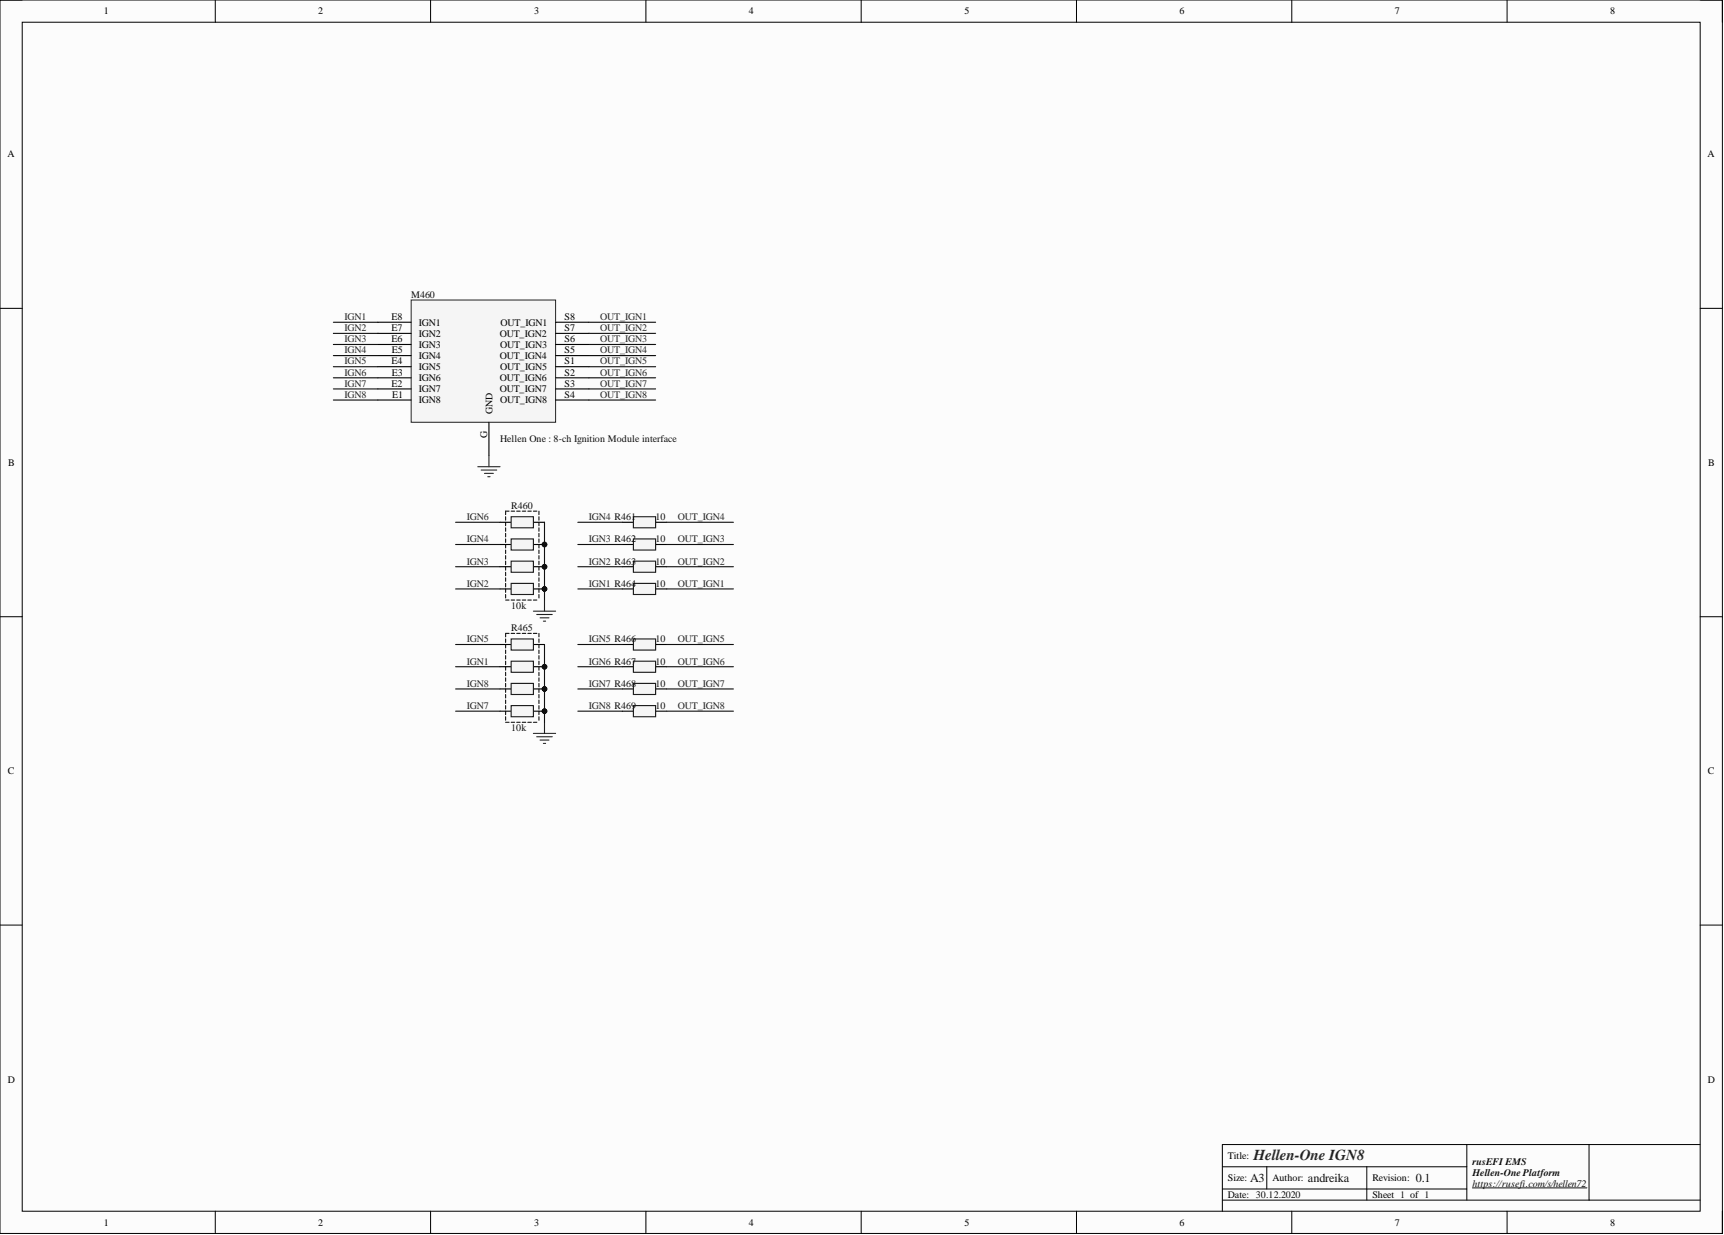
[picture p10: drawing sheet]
<svg xmlns="http://www.w3.org/2000/svg" width="393mm" height="282mm" viewBox="0 0 393 282" stroke-linecap="round" stroke-linejoin="round" font-family="sans-serif">
<path d="M0 0h393v281.5h-393z" fill-rule="evenodd" fill="#fcfcfc"/>
<path d="M0 0h393v281.5h-393z" fill="none" stroke="#000" stroke-width=".23"/>
<path d="M5.1 5.1h382.8v271.3h-382.8z" fill-rule="evenodd" fill="#fcfcfc"/>
<g fill="none" stroke="#000" stroke-width=".23">
<path d="M0 0h5.1M5.1 5.1h382.8v271.3h-382.8zM49.1 0v5.1M98.2 0v5.1M147.4 0v5.1M196.5 0v5.1M245.6 0v5.1M294.7 0v5.1M343.9 0v5.1M387.9 0h5.1v5.1M0 70.4h5.1M387.9 70.4h5.1"/>
<path d="M0 140.8h5.1M387.9 140.8h5.1M0 211.1h5.1M387.9 211.1h5.1M49.1 276.4v5.1M98.2 276.4v5.1M147.4 276.4v5.1M196.5 276.4v5.1M245.6 276.4v5.1M278.9 266.3h55.8M278.9 273.9h109M278.9 271.4h55.8"/>
<path d="M289 266.3v5.1M294.7 276.4v5.1M311.8 266.3v7.6M334.7 261.2v12.7M343.9 276.4v5.1M362.6 261.2v12.7M387.9 261.2h-109v15.2M393 276.4v5.1"/>
</g>
<path d="M335.9 271.1h26.2" fill="none" stroke="#0e0e0e" stroke-width=".23"/>
<circle cx="124.2" cy="124.3" r=".51" fill="#0e0e0e"/>
<circle cx="124.2" cy="124.3" r=".51" fill="none" stroke="#0e0e0e" stroke-width=".23"/>
<circle cx="124.2" cy="129.3" r=".51" fill="#0e0e0e"/>
<circle cx="124.2" cy="129.3" r=".51" fill="none" stroke="#0e0e0e" stroke-width=".23"/>
<circle cx="124.2" cy="134.4" r=".51" fill="#0e0e0e"/>
<circle cx="124.2" cy="134.4" r=".51" fill="none" stroke="#0e0e0e" stroke-width=".23"/>
<g fill="none" stroke="#151515" stroke-width=".25">
<path d="M115.4 116.7v.8M115.4 117.9v.8M115.4 119.2v.8M123 116.7v.8M123 117.9v.8M123 119.2v.8M115.4 120.5v.8M115.4 121.7v.8M115.4 123v.8M115.4 124.3v.8M115.4 125.5v.8M115.4 126.8v.8"/>
<path d="M115.4 128.1v.8M115.4 129.3v.8M115.4 130.6v.8M115.4 131.9v.8M115.4 133.2v.7M115.4 134.4v.8M115.4 135.7v.8M123 120.5v.8M123 121.7v.8M123 123v.8M123 124.3v.8M123 125.5v.8"/>
<path d="M123 126.8v.8M123 128.1v.8M123 129.3v.8M123 130.6v.8M123 131.9v.8M123 133.2v.7M123 134.4v.8M123 135.7v.8"/>
</g>
<path d="M114.1 119.2h2.5M121.7 119.2h2.5" fill="none" stroke="#000" stroke-width=".25"/>
<path d="M116.6 117.9h5.1v2.6h-5.1z" fill-rule="evenodd" fill="#f5f5f5"/>
<path d="M116.6 117.9h5.1v2.6h-5.1z" fill="none" stroke="#1c1c1c" stroke-width=".25"/>
<path d="M114.1 124.3h2.5M121.7 124.3h2.5" fill="none" stroke="#000" stroke-width=".25"/>
<circle cx="124.2" cy="124.3" r=".51" fill="#0e0e0e"/>
<circle cx="124.2" cy="124.3" r=".51" fill="none" stroke="#0e0e0e" stroke-width=".23"/>
<path d="M116.6 123h5.1v2.5h-5.1z" fill-rule="evenodd" fill="#f5f5f5"/>
<path d="M116.6 123h5.1v2.5h-5.1z" fill="none" stroke="#1c1c1c" stroke-width=".25"/>
<path d="M114.1 129.3h2.5M121.7 129.3h2.5" fill="none" stroke="#000" stroke-width=".25"/>
<circle cx="124.2" cy="129.3" r=".51" fill="#0e0e0e"/>
<circle cx="124.2" cy="129.3" r=".51" fill="none" stroke="#0e0e0e" stroke-width=".23"/>
<path d="M116.6 128.1h5.1v2.5h-5.1z" fill-rule="evenodd" fill="#f5f5f5"/>
<path d="M116.6 128.1h5.1v2.5h-5.1z" fill="none" stroke="#1c1c1c" stroke-width=".25"/>
<path d="M114.1 134.4h2.5M121.7 134.4h2.5" fill="none" stroke="#000" stroke-width=".25"/>
<circle cx="124.2" cy="134.4" r=".51" fill="#0e0e0e"/>
<circle cx="124.2" cy="134.4" r=".51" fill="none" stroke="#0e0e0e" stroke-width=".23"/>
<path d="M116.6 133.2h5.1v2.5h-5.1z" fill-rule="evenodd" fill="#f5f5f5"/>
<path d="M116.6 133.2h5.1v2.5h-5.1z" fill="none" stroke="#1c1c1c" stroke-width=".25"/>
<path d="M115.4 116.7h.8M116.6 116.7h.8M117.9 116.7h.8M119.2 116.7h.8M120.4 116.7h.8M121.7 116.7h.8M115.4 137h.8M116.6 137h.8M117.9 137h.8M119.2 137h.8M120.4 137h.8M121.7 137h.8" fill="none" stroke="#151515" stroke-width=".25"/>
<path d="M121.7 139.5h5.1M124.2 137v2.5M122.5 140.3h3.5M123.2 141h2M124 141.8h.5" fill="none" stroke="#262626" stroke-width=".25"/>
<circle cx="124.2" cy="152.2" r=".51" fill="#0e0e0e"/>
<circle cx="124.2" cy="152.2" r=".51" fill="none" stroke="#0e0e0e" stroke-width=".23"/>
<circle cx="124.2" cy="157.2" r=".51" fill="#0e0e0e"/>
<circle cx="124.2" cy="157.2" r=".51" fill="none" stroke="#0e0e0e" stroke-width=".23"/>
<circle cx="124.2" cy="162.3" r=".51" fill="#0e0e0e"/>
<circle cx="124.2" cy="162.3" r=".51" fill="none" stroke="#0e0e0e" stroke-width=".23"/>
<g fill="none" stroke="#151515" stroke-width=".25">
<path d="M115.4 144.6v.8M115.4 145.8v.8M115.4 147.1v.8M115.4 148.4v.8M115.4 149.6v.8M115.4 150.9v.8M115.4 152.2v.8M115.4 153.4v.8M115.4 154.7v.8M115.4 156v.8M115.4 157.2v.8M115.4 158.5v.8"/>
<path d="M115.4 159.8v.8M123 144.6v.8M123 145.8v.8M123 147.1v.8M123 148.4v.8M123 149.6v.8M123 150.9v.8M123 152.2v.8M123 153.4v.8M123 154.7v.8M123 156v.8M123 157.2v.8"/>
<path d="M123 158.5v.8M123 159.8v.8M115.4 161v.8M115.4 162.3v.8M115.4 163.6v.8M123 161v.8M123 162.3v.8M123 163.6v.8"/>
</g>
<path d="M114.1 147.1h2.5M121.7 147.1h2.5" fill="none" stroke="#000" stroke-width=".25"/>
<path d="M116.6 145.8h5.1v2.6h-5.1z" fill-rule="evenodd" fill="#f5f5f5"/>
<path d="M116.6 145.8h5.1v2.6h-5.1z" fill="none" stroke="#1c1c1c" stroke-width=".25"/>
<path d="M114.1 152.2h2.5M121.7 152.2h2.5" fill="none" stroke="#000" stroke-width=".25"/>
<circle cx="124.2" cy="152.2" r=".51" fill="#0e0e0e"/>
<circle cx="124.2" cy="152.2" r=".51" fill="none" stroke="#0e0e0e" stroke-width=".23"/>
<path d="M116.6 150.9h5.1v2.5h-5.1z" fill-rule="evenodd" fill="#f5f5f5"/>
<path d="M116.6 150.9h5.1v2.5h-5.1z" fill="none" stroke="#1c1c1c" stroke-width=".25"/>
<path d="M114.1 157.2h2.5M121.7 157.2h2.5" fill="none" stroke="#000" stroke-width=".25"/>
<circle cx="124.2" cy="157.2" r=".51" fill="#0e0e0e"/>
<circle cx="124.2" cy="157.2" r=".51" fill="none" stroke="#0e0e0e" stroke-width=".23"/>
<path d="M116.6 156h5.1v2.5h-5.1z" fill-rule="evenodd" fill="#f5f5f5"/>
<path d="M116.6 156h5.1v2.5h-5.1z" fill="none" stroke="#1c1c1c" stroke-width=".25"/>
<path d="M114.1 162.3h2.5M121.7 162.3h2.5" fill="none" stroke="#000" stroke-width=".25"/>
<circle cx="124.2" cy="162.3" r=".51" fill="#0e0e0e"/>
<circle cx="124.2" cy="162.3" r=".51" fill="none" stroke="#0e0e0e" stroke-width=".23"/>
<path d="M116.6 161h5.1v2.6h-5.1z" fill-rule="evenodd" fill="#f5f5f5"/>
<path d="M116.6 161h5.1v2.6h-5.1z" fill="none" stroke="#1c1c1c" stroke-width=".25"/>
<path d="M115.4 144.6h.8M116.6 144.6h.8M117.9 144.6h.8M119.2 144.6h.8M120.4 144.6h.8M121.7 144.6h.8M115.4 164.9h.8M116.6 164.9h.8M117.9 164.9h.8M119.2 164.9h.8M120.4 164.9h.8M121.7 164.9h.8" fill="none" stroke="#151515" stroke-width=".25"/>
<path d="M121.7 167.4h5.1M122.5 168.1h3.5M123.2 168.9h2M124 169.7h.5M124.2 164.9v2.5" fill="none" stroke="#262626" stroke-width=".25"/>
<path d="M142 129.3h2.5M149.6 129.3h2.5" fill="none" stroke="#000" stroke-width=".25"/>
<path d="M144.5 128.1h5.1v2.5h-5.1z" fill-rule="evenodd" fill="#f5f5f5"/>
<path d="M144.5 128.1h5.1v2.5h-5.1z" fill="none" stroke="#1c1c1c" stroke-width=".25"/>
<path d="M142 124.3h2.5M149.6 124.3h2.5" fill="none" stroke="#000" stroke-width=".25"/>
<path d="M144.5 123h5.1v2.5h-5.1z" fill-rule="evenodd" fill="#f5f5f5"/>
<path d="M144.5 123h5.1v2.5h-5.1z" fill="none" stroke="#1c1c1c" stroke-width=".25"/>
<path d="M142 134.4h2.5M149.6 134.4h2.5" fill="none" stroke="#000" stroke-width=".25"/>
<path d="M144.5 133.2h5.1v2.5h-5.1z" fill-rule="evenodd" fill="#f5f5f5"/>
<path d="M144.5 133.2h5.1v2.5h-5.1z" fill="none" stroke="#1c1c1c" stroke-width=".25"/>
<path d="M142 119.2h2.5M149.6 119.2h2.5" fill="none" stroke="#000" stroke-width=".25"/>
<path d="M144.5 117.9h5.1v2.6h-5.1z" fill-rule="evenodd" fill="#f5f5f5"/>
<path d="M144.5 117.9h5.1v2.6h-5.1z" fill="none" stroke="#1c1c1c" stroke-width=".25"/>
<g fill="none" stroke="#0e0e0e" stroke-width=".25">
<path d="M103.9 119.2h10.2M124.2 119.2v17.8M131.8 119.2h10.2M152.1 119.2h15.2M103.9 134.4h10.2M103.9 129.3h10.2M103.9 124.3h10.2M131.8 134.4h10.2M131.8 129.3h10.2M131.8 124.3h10.2M152.1 134.4h15.2M152.1 129.3h15.2"/>
<path d="M152.1 124.3h15.2M103.9 157.2h10.2M103.9 152.2h10.2M103.9 147.1h10.2M103.9 162.3h10.2"/>
</g>
<circle cx="124.2" cy="134.4" r=".51" fill="#0e0e0e"/>
<circle cx="124.2" cy="134.4" r=".51" fill="none" stroke="#0e0e0e" stroke-width=".23"/>
<circle cx="124.2" cy="129.3" r=".51" fill="#0e0e0e"/>
<circle cx="124.2" cy="129.3" r=".51" fill="none" stroke="#0e0e0e" stroke-width=".23"/>
<circle cx="124.2" cy="124.3" r=".51" fill="#0e0e0e"/>
<circle cx="124.2" cy="124.3" r=".51" fill="none" stroke="#0e0e0e" stroke-width=".23"/>
<path d="M124.2 147.1v17.8" fill="none" stroke="#0e0e0e" stroke-width=".25"/>
<circle cx="124.2" cy="162.3" r=".51" fill="#0e0e0e"/>
<circle cx="124.2" cy="162.3" r=".51" fill="none" stroke="#0e0e0e" stroke-width=".23"/>
<circle cx="124.2" cy="157.2" r=".51" fill="#0e0e0e"/>
<circle cx="124.2" cy="157.2" r=".51" fill="none" stroke="#0e0e0e" stroke-width=".23"/>
<circle cx="124.2" cy="152.2" r=".51" fill="#0e0e0e"/>
<circle cx="124.2" cy="152.2" r=".51" fill="none" stroke="#0e0e0e" stroke-width=".23"/>
<path d="M142 157.2h2.5M149.6 157.2h2.5" fill="none" stroke="#000" stroke-width=".25"/>
<path d="M144.5 156h5.1v2.5h-5.1z" fill-rule="evenodd" fill="#f5f5f5"/>
<path d="M144.5 156h5.1v2.5h-5.1z" fill="none" stroke="#1c1c1c" stroke-width=".25"/>
<path d="M142 152.2h2.5M149.6 152.2h2.5" fill="none" stroke="#000" stroke-width=".25"/>
<path d="M144.5 150.9h5.1v2.5h-5.1z" fill-rule="evenodd" fill="#f5f5f5"/>
<path d="M144.5 150.9h5.1v2.5h-5.1z" fill="none" stroke="#1c1c1c" stroke-width=".25"/>
<path d="M142 162.3h2.5M149.6 162.3h2.5" fill="none" stroke="#000" stroke-width=".25"/>
<path d="M144.5 161h5.1v2.6h-5.1z" fill-rule="evenodd" fill="#f5f5f5"/>
<path d="M144.5 161h5.1v2.6h-5.1z" fill="none" stroke="#1c1c1c" stroke-width=".25"/>
<path d="M142 147.1h2.5M149.6 147.1h2.5" fill="none" stroke="#000" stroke-width=".25"/>
<path d="M144.5 145.8h5.1v2.6h-5.1z" fill-rule="evenodd" fill="#f5f5f5"/>
<path d="M144.5 145.8h5.1v2.6h-5.1z" fill="none" stroke="#1c1c1c" stroke-width=".25"/>
<path d="M131.8 157.2h10.2M131.8 152.2h10.2M131.8 147.1h10.2M152.1 157.2h15.2M152.1 152.2h15.2M152.1 147.1h15.2M131.8 162.3h10.2M152.1 162.3h15.2" fill="none" stroke="#0e0e0e" stroke-width=".25"/>
<path d="M93.8 68.5h33v27.9h-33z" fill-rule="evenodd" fill="#f5f5f5"/>
<path d="M93.8 68.5h33v27.9h-33z" fill="none" stroke="#262626" stroke-width=".23"/>
<g fill="none" stroke="#000" stroke-width=".25">
<path d="M86.2 78.6h7.6M86.2 76.1h7.6M86.2 73.5h7.6M126.8 78.6h7.6M126.8 76.1h7.6M126.8 73.5h7.6M86.2 83.7h7.6M86.2 81.2h7.6M86.2 86.2h7.6M86.2 88.8h7.6M86.2 91.3h7.6M111.6 96.4v7.6"/>
<path d="M126.8 83.7h7.6M126.8 81.2h7.6M126.8 86.2h7.6M126.8 88.8h7.6M126.8 91.3h7.6"/>
</g>
<path d="M109 106.5h5.1M109.8 107.3h3.5M110.5 108h2.1M111.3 108.8h.5M111.6 104v2.5" fill="none" stroke="#262626" stroke-width=".25"/>
<g fill="none" stroke="#0e0e0e" stroke-width=".25">
<path d="M76.1 73.5h10.1M76.1 76.1h10.1M76.1 78.6h10.1M134.4 73.5h15.2M134.4 76.1h15.2M134.4 78.6h15.2M76.1 81.2h10.1M76.1 83.7h10.1M76.1 86.2h10.1M76.1 88.8h10.1M76.1 91.3h10.1M134.4 81.2h15.2"/>
<path d="M134.4 83.7h15.2M134.4 86.2h15.2M134.4 88.8h15.2M134.4 91.3h15.2"/>
</g>
<text font-size="3.5" fill="#262626" x="286" y="264.7">Hellen-One IGN8</text>
<g font-size="2.8" fill="#0e0e0e">
<text x="285.2" y="269.8">A3</text>
<text x="298.4" y="269.8">andreika</text>
<text x="323" y="269.8">0.1</text>
</g>
<g font-size="2.3">
<text x="23.7" y="3.3">1</text>
<text x="72.6" y="3.3">2</text>
<text x="121.9" y="3.3">3</text>
<text x="170.9" y="3.3">4</text>
<text x="220.1" y="3.3">5</text>
<text x="269.1" y="3.3">6</text>
<text x="318.3" y="3.3">7</text>
<text x="367.4" y="3.3">8</text>
<text x="1.7" y="35.9">A</text>
<text x="389.6" y="35.9">A</text>
<text x="89.3" y="75.6">E7</text>
<text x="89.3" y="73">E8</text>
<text x="95.6" y="76.8">IGN2</text>
<text x="95.6" y="74.3">IGN1</text>
<text x="114" y="76.8">OUT_IGN2</text>
<text x="114.2" y="74.3">OUT_IGN1</text>
<text x="128.8" y="75.6">S7</text>
<text x="128.8" y="73">S8</text>
<text x="89.3" y="83.2">E4</text>
<text x="89.3" y="78.1">E6</text>
<text x="89.4" y="80.7">E5</text>
<text x="95.6" y="81.9">IGN4</text>
<text x="95.6" y="79.4">IGN3</text>
<text x="114" y="81.9">OUT_IGN4</text>
<text x="114.1" y="79.4">OUT_IGN3</text>
<text x="128.8" y="83.2">S1</text>
<text x="128.8" y="80.7">S5</text>
<text x="128.8" y="78.1">S6</text>
<text x="89.3" y="88.3">E2</text>
<text x="89.4" y="85.7">E3</text>
<text x="95.6" y="84.5">IGN5</text>
<text x="95.6" y="87">IGN6</text>
<text x="95.6" y="89.5">IGN7</text>
<text x="114" y="87">OUT_IGN6</text>
<text x="114" y="89.5">OUT_IGN7</text>
<text x="114.1" y="84.5">OUT_IGN5</text>
<text x="128.8" y="85.7">S2</text>
<text x="128.8" y="88.3">S3</text>
<text x="89.5" y="90.8">E1</text>
<text x="95.6" y="92.1">IGN8</text>
<text x="112.4" y="94.6" transform="rotate(-90 112.4 94.6)">GND</text>
<text x="114.1" y="92.1">OUT_IGN8</text>
<text x="128.8" y="90.8">S4</text>
<text x="111.1" y="100" transform="rotate(-90 111.1 100)">G</text>
<text x="1.9" y="106.4">B</text>
<text x="389.8" y="106.4">B</text>
<text x="1.8" y="176.7">C</text>
<text x="389.7" y="176.7">C</text>
<text x="1.8" y="247.1">D</text>
<text x="389.7" y="247.1">D</text>
<text x="280.2" y="264.5">Title:</text>
<text x="280.2" y="269.6">Size:</text>
<text x="290.3" y="269.6">Author:</text>
<text x="313.1" y="269.6">Revision:</text>
<text x="280.2" y="273.4">Date: 30.12.2020</text>
<text x="313.1" y="273.4">Sheet 1 of 1</text>
<text x="23.7" y="279.7">1</text>
<text x="72.6" y="279.7">2</text>
<text x="121.9" y="279.7">3</text>
<text x="170.9" y="279.7">4</text>
<text x="220.1" y="279.7">5</text>
<text x="269.1" y="279.7">6</text>
<text x="318.3" y="279.7">7</text>
<text x="367.4" y="279.7">8</text>
</g>
<g font-size="2.3" fill="#0e0e0e">
<text x="93.8" y="68">M460</text>
<text x="114.1" y="100.9">Hellen One : 8-ch Ignition Module interface</text>
<text x="116.6" y="116.2">R460</text>
<text x="149.6" y="118.7">10</text>
<text x="149.6" y="123.8">10</text>
<text x="149.6" y="128.8">10</text>
<text x="149.6" y="133.9">10</text>
<text x="116.6" y="139">10k</text>
<text x="116.6" y="144.1">R465</text>
<text x="149.6" y="146.6">10</text>
<text x="149.6" y="151.7">10</text>
<text x="149.6" y="156.7">10</text>
<text x="149.6" y="161.8">10</text>
<text x="116.6" y="166.9">10k</text>
<text x="335.9" y="268.4">Hellen-One Platform</text>
<text x="335.9" y="265.9">rusEFI EMS</text>
<text x="335.9" y="270.9">https://rusefi.com/s/hellen72</text>
</g>
<g font-size="2.3" fill="#262626">
<text x="78.6" y="73">IGN1</text>
<text x="78.6" y="75.6">IGN2</text>
<text x="136.9" y="73">OUT_IGN1</text>
<text x="136.9" y="75.6">OUT_IGN2</text>
<text x="78.6" y="78.1">IGN3</text>
<text x="78.6" y="80.7">IGN4</text>
<text x="78.6" y="83.2">IGN5</text>
<text x="136.9" y="78.1">OUT_IGN3</text>
<text x="136.9" y="80.7">OUT_IGN4</text>
<text x="136.9" y="83.2">OUT_IGN5</text>
<text x="78.6" y="85.7">IGN6</text>
<text x="78.6" y="88.3">IGN7</text>
<text x="136.9" y="85.7">OUT_IGN6</text>
<text x="136.9" y="88.3">OUT_IGN7</text>
<text x="78.6" y="90.8">IGN8</text>
<text x="136.9" y="90.8">OUT_IGN8</text>
<text x="106.5" y="118.7">IGN6</text>
<text x="134.4" y="118.7">IGN4 R461</text>
<text x="154.7" y="118.7">OUT_IGN4</text>
<text x="106.5" y="123.8">IGN4</text>
<text x="134.4" y="123.8">IGN3 R462</text>
<text x="154.7" y="123.8">OUT_IGN3</text>
<text x="106.5" y="128.8">IGN3</text>
<text x="134.4" y="128.8">IGN2 R463</text>
<text x="154.7" y="128.8">OUT_IGN2</text>
<text x="106.5" y="133.9">IGN2</text>
<text x="134.4" y="133.9">IGN1 R464</text>
<text x="154.7" y="133.9">OUT_IGN1</text>
<text x="106.5" y="146.6">IGN5</text>
<text x="134.4" y="146.6">IGN5 R466</text>
<text x="154.7" y="146.6">OUT_IGN5</text>
<text x="106.5" y="151.7">IGN1</text>
<text x="134.4" y="151.7">IGN6 R467</text>
<text x="154.7" y="151.7">OUT_IGN6</text>
<text x="106.5" y="161.8">IGN7</text>
<text x="106.5" y="156.7">IGN8</text>
<text x="134.4" y="156.7">IGN7 R468</text>
<text x="134.4" y="161.8">IGN8 R469</text>
<text x="154.7" y="156.7">OUT_IGN7</text>
<text x="154.7" y="161.8">OUT_IGN8</text>
</g>
</svg>
